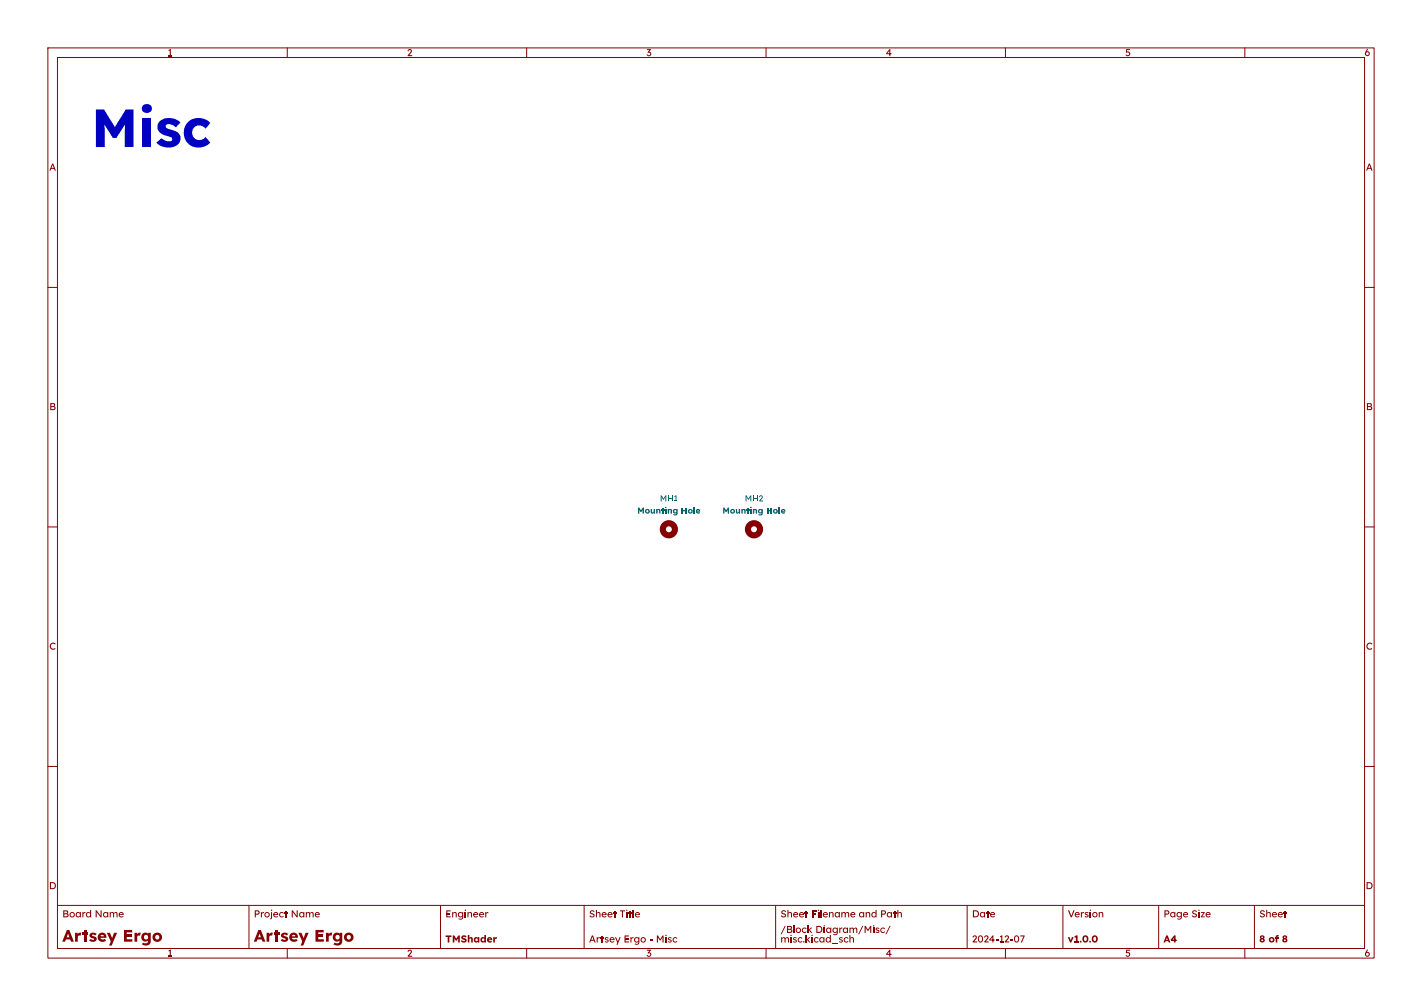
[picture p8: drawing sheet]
<svg xmlns="http://www.w3.org/2000/svg" width="297mm" height="210mm" viewBox="0 0 297 210" stroke-linecap="round" stroke-linejoin="round" font-family="sans-serif">
<path d="M10 10h277v190h-277zM12 12h273v186h-273zM60 10v2M110 10v2M160 10v2M210 10v2M260 10v2" fill="none" stroke="#840000" stroke-width=".21"/>
<path d="M235.2 10.3h.8v.2h-.6l-.1 .4a.45 .45 0 0 1 .7 0 .45 .45 0 0 1-.1 .7l-.6 .1-.2-.2 .1-.2a.33 .33 0 0 0 .5 .2 .33 .33 0 0 0 .1-.5 .33 .33 0 0 0-.5 0l-.2-.1z" fill="#840000"/>
<path d="M60 198v2M110 198v2M160 198v2M210 198v2M260 198v2" fill="none" stroke="#840000" stroke-width=".21"/>
<path d="M235.2 198.3h.8v.2h-.6l-.1 .4a.45 .45 0 0 1 .7 .1 .45 .45 0 0 1-.1 .6l-.6 .1-.2-.2 .1-.2a.33 .33 0 0 0 .5 .2 .33 .33 0 0 0 .1-.5 .33 .33 0 0 0-.5 0l-.2-.1z" fill="#840000"/>
<path d="M10 60h2M285 60h2M10 110h2M285 110h2M10 160h2M285 160h2M12 189h273" fill="none" stroke="#840000" stroke-width=".21"/>
<g fill="#840000">
<path d="M13.2 190l.9 .1 .2 .3-.2 .3a.42 .42 0 0 1 .2 .5 .42 .42 0 0 1-.5 .3h-.6v-.2h.7l.2-.2-.1-.2h-.6v.4h-.2v-.7h.7l.1-.2-.6-.1v.3h-.2z"/>
<path d="M14.7 190.5a.57 .57 0 0 1 .9 .2 .57 .57 0 0 1-.4 .8 .57 .57 0 0 1-.7-.5h.2a.34 .34 0 0 0 .5 .2 .34 .34 0 0 0 .1-.5 .34 .34 0 0 0-.6 .2l-.2 .1z"/>
<path d="M16 190.5l.3-.1 .4 .2v-.2h.2v1.1h-.2v-.2a.5 .5 0 0 1-.6 .2 .5 .5 0 0 1-.3-.5h.2a.34 .34 0 0 0 .5 .2 .34 .34 0 0 0 0-.5 .34 .34 0 0 0-.5 .2l-.2 .1z"/>
<path d="M17.2 190.4h.2v.4l.1-.3 .4-.1-.1 .2-.4 .2v.7h-.2z"/>
<path d="M18.1 190.5l.4-.1 .3 .1v-.5h.2v1.5h-.2v-.1a.51 .51 0 0 1-.6 .1 .51 .51 0 0 1-.3-.5h.3a.34 .34 0 0 0 .5 .2 .34 .34 0 0 0 0-.5 .34 .34 0 0 0-.5 .2l-.3 .1z"/>
<path d="M20 190h.2l.8 1.3v-1.3h.2v1.5h-.2l-.8-1.2v1.2h-.2z"/>
<path d="M21.7 190.5l.3-.1 .4 .2v-.2h.2v1.1h-.2v-.2a.5 .5 0 0 1-.6 .2 .5 .5 0 0 1-.3-.5h.2a.34 .34 0 0 0 .5 .2 .34 .34 0 0 0 .1-.5 .34 .34 0 0 0-.6 .2l-.2 .1z"/>
<path d="M22.9 190.4h.2v.3a.38 .38 0 0 1 .4-.3 .38 .38 0 0 1 .3 .3 .38 .38 0 0 1 .5-.3 .38 .38 0 0 1 .3 .4v.7h-.3v-.7l-.2-.2-.2 .1-.1 .8h-.2v-.8l-.3-.1-.2 .2v.7h-.2z"/>
<path d="M24.9 190.5a.53 .53 0 0 1 .7-.1 .53 .53 0 0 1 .2 .6h-.9v-.2l.7 .1a.36 .36 0 0 0-.5-.2 .36 .36 0 0 0-.1 .5 .36 .36 0 0 0 .5 .1l.2-.1 .1 .2a.59 .59 0 0 1-.8 0 .59 .59 0 0 1-.1-.9z"/>
</g>
<path d="M52 189v9" fill="none" stroke="#840000" stroke-width=".21"/>
<g fill="#840000">
<path d="M53.2 190h.6a.45 .45 0 0 1 .4 .5 .45 .45 0 0 1-.4 .4h-.4v.6h-.2v-.8h.7l.1-.2-.2-.2h-.4v.4h-.2z"/>
<path d="M54.5 190.4h.2v.4l.1-.3 .4-.1-.1 .2-.4 .2v.7h-.2z"/>
<path d="M55.4 190.5a.57 .57 0 0 1 .9 .2 .57 .57 0 0 1-.4 .8 .57 .57 0 0 1-.7-.5h.2a.34 .34 0 0 0 .6 .2 .34 .34 0 0 0 0-.6 .34 .34 0 0 0-.6 .3l-.2 .1z"/>
<path d="M56.6 190.4h.2v1.2l-.4 .3v-.1l.2-.2z"/>
<path d="M57.2 190.5a.53 .53 0 0 1 .6-.1 .53 .53 0 0 1 .3 .6h-.9v-.2l.7 .1a.36 .36 0 0 0-.5-.2 .36 .36 0 0 0-.1 .5 .36 .36 0 0 0 .5 .1l.2-.1 .1 .2a.59 .59 0 0 1-.9 0 .59 .59 0 0 1 0-.9z"/>
<path d="M58.5 190.5l.5-.1 .3 .2-.1 .2a.36 .36 0 0 0-.6-.1 .36 .36 0 0 0 0 .5 .36 .36 0 0 0 .6 0l.1 .1a.57 .57 0 0 1-.9 .1 .57 .57 0 0 1 .1-.9z"/>
<path d="M59.6 190.1h.2v1.4h-.2z"/>
<path d="M59.4 190.4h.7v.2h-.7z"/>
<path d="M60.9 190h.2l.9 1.3v-1.3h.2v1.5h-.2l-.9-1.2 .1 1.2h-.3z"/>
<path d="M62.6 190.5l.4-.1 .3 .2v-.2h.3v1.1h-.3v-.2a.5 .5 0 0 1-.5 .2 .5 .5 0 0 1-.3-.5h.2a.34 .34 0 0 0 .5 .2 .34 .34 0 0 0 0-.5 .34 .34 0 0 0-.5 .2l-.2 .1z"/>
<path d="M63.9 190.4h.2l-.1 .3a.38 .38 0 0 1 .4-.3 .38 .38 0 0 1 .4 .3 .38 .38 0 0 1 .4-.3 .38 .38 0 0 1 .3 .4v.7h-.2v-.7l-.2-.2-.3 .1v.8h-.2v-.8l-.3-.1-.2 .2v.7h-.2z"/>
<path d="M65.9 190.5a.53 .53 0 0 1 .6-.1 .53 .53 0 0 1 .3 .6h-.9l-.1-.2 .8 .1a.36 .36 0 0 0-.5-.2 .36 .36 0 0 0-.1 .5 .36 .36 0 0 0 .5 .1l.1-.1 .2 .2a.59 .59 0 0 1-.9 0 .59 .59 0 0 1 0-.9z"/>
<path d="M93.2 190h.9v.3h-.7v1h.7v.2h-.9z"/>
<path d="M93.3 190.6h.7v.3h-.7z"/>
<path d="M94.4 190.4h.3l-.1 .3a.4 .4 0 0 1 .5-.3 .4 .4 0 0 1 .3 .4v.7h-.2v-.8l-.3-.1-.2 .1v.8h-.3z"/>
<path d="M95.8 190.5l.4-.1 .3 .2v-.2h.3v1a.59 .59 0 0 1-.4 .6 .59 .59 0 0 1-.6-.1v-.2a.4 .4 0 0 0 .5 .1 .4 .4 0 0 0 .2-.5 .51 .51 0 0 1-.6 .2 .51 .51 0 0 1-.3-.5h.2a.35 .35 0 0 0 .6 .3 .35 .35 0 0 0 0-.6 .35 .35 0 0 0-.6 .2l-.2 .1z"/>
<path d="M97.1 190.4h.2v1.1h-.2z"/>
<path d="M97.6 190.4h.3l-.1 .3a.4 .4 0 0 1 .5-.3 .4 .4 0 0 1 .3 .4v.7h-.2v-.8l-.3-.1-.2 .1v.8h-.3z"/>
<path d="M99 190.5a.53 .53 0 0 1 .6-.1 .53 .53 0 0 1 .3 .6h-.9l-.1-.2 .8 .1a.36 .36 0 0 0-.5-.2 .36 .36 0 0 0-.2 .5 .36 .36 0 0 0 .6 .1l.1-.1 .1 .2a.59 .59 0 0 1-.8 0 .59 .59 0 0 1 0-.9z"/>
<path d="M100.2 190.5a.53 .53 0 0 1 .6-.1 .53 .53 0 0 1 .3 .6h-.9v-.2l.7 .1a.36 .36 0 0 0-.5-.2 .36 .36 0 0 0-.1 .5 .36 .36 0 0 0 .5 .1l.2-.1 .1 .2a.59 .59 0 0 1-.9 0 .59 .59 0 0 1 0-.9z"/>
<path d="M101.3 190.4h.3v.4l.1-.3 .3-.1v.2l-.4 .2v.7h-.3z"/>
<path d="M103 195.6h.3l.1 .4v-.3l.4-.1-.1 .4-.3 .1v.7h-.4z"/>
<circle cx="56.7" cy="190" r=".14"/>
<circle cx="97.2" cy="190" r=".14"/>
</g>
<path d="M92 189v9M122 189v9M162 189v9" fill="none" stroke="#840000" stroke-width=".21"/>
<g fill="#840000">
<path d="M123.3 190.1a.61 .61 0 0 1 .9 .2l-.2 .1a.28 .28 0 0 0-.3-.2 .28 .28 0 0 0-.2 .4 .51 .51 0 0 1 .7 .7 .51 .51 0 0 1-.9 .1l-.2-.2 .2-.1a.31 .31 0 0 0 .3 .3 .31 .31 0 0 0 .3-.5 .51 .51 0 0 1-.6-.2 .51 .51 0 0 1 0-.6z"/>
<path d="M124.5 190h.2l-.1 .7a.4 .4 0 0 1 .5-.3 .4 .4 0 0 1 .3 .4v.7h-.2v-.8l-.2-.1-.3 .1v.8h-.2z"/>
<path d="M125.8 190.5a.53 .53 0 0 1 .6-.1 .53 .53 0 0 1 .3 .6h-.9v-.2l.7 .1a.36 .36 0 0 0-.5-.2 .36 .36 0 0 0-.1 .5 .36 .36 0 0 0 .5 .1l.2-.1 .1 .2a.59 .59 0 0 1-.9 0 .59 .59 0 0 1 0-.9z"/>
<path d="M127 190.5a.53 .53 0 0 1 .7-.1 .53 .53 0 0 1 .2 .6h-.9v-.2l.7 .1a.36 .36 0 0 0-.5-.2 .36 .36 0 0 0-.1 .5 .36 .36 0 0 0 .5 .1l.2-.1 .1 .2a.59 .59 0 0 1-.8 0 .59 .59 0 0 1-.1-.9z"/>
<path d="M128.3 190.1h.2v1.4h-.2z"/>
<path d="M128.1 190.4h.7v.2h-.7z"/>
<path d="M129.5 190h1v.3h-.4v1.2h-.2v-1.2h-.4z"/>
<path d="M130.8 190.4h.2v1.1h-.2z"/>
<path d="M131.5 190.1h.2v1.4h-.2z"/>
<path d="M131.3 190.4h.7v.2h-.7z"/>
<path d="M132.2 190h.2v1.5h-.2z"/>
<path d="M132.8 190.5a.53 .53 0 0 1 .6-.1 .53 .53 0 0 1 .3 .6h-.9l-.1-.2 .7 .1a.36 .36 0 0 0-.5-.2 .36 .36 0 0 0-.1 .5 .36 .36 0 0 0 .6 .1l.1-.1 .1 .2a.59 .59 0 0 1-.8 0 .59 .59 0 0 1 0-.9z"/>
<path d="M177.4 195.2h.2v.7a.4 .4 0 0 1 .5-.3 .4 .4 0 0 1 .3 .5v.7h-.3v-.9l-.2-.1-.3 .2v.8h-.2z"/>
<path d="M163.3 190.1a.61 .61 0 0 1 .9 .2l-.2 .1a.28 .28 0 0 0-.3-.2 .28 .28 0 0 0-.2 .4 .51 .51 0 0 1 .7 .7 .51 .51 0 0 1-.9 .1l-.2-.2 .2-.1a.31 .31 0 0 0 .3 .3 .31 .31 0 0 0 .3-.5 .51 .51 0 0 1-.6-.2 .51 .51 0 0 1 0-.6z"/>
<path d="M164.5 190h.2l-.1 .7a.4 .4 0 0 1 .5-.3 .4 .4 0 0 1 .3 .4v.7h-.2v-.8l-.2-.1-.3 .1v.8h-.2z"/>
<path d="M165.8 190.5a.53 .53 0 0 1 .6-.1 .53 .53 0 0 1 .3 .6h-.9v-.2l.7 .1a.36 .36 0 0 0-.5-.2 .36 .36 0 0 0-.1 .5 .36 .36 0 0 0 .5 .1l.2-.1 .1 .2a.59 .59 0 0 1-.9 0 .59 .59 0 0 1 0-.9z"/>
<path d="M167 190.5a.53 .53 0 0 1 .7-.1 .53 .53 0 0 1 .2 .6h-.9v-.2l.7 .1a.36 .36 0 0 0-.5-.2 .36 .36 0 0 0-.1 .5 .36 .36 0 0 0 .5 .1l.2-.1 .1 .2a.59 .59 0 0 1-.8 0 .59 .59 0 0 1-.1-.9z"/>
<path d="M168.3 190.1h.2v1.4h-.2z"/>
<path d="M168.1 190.4h.7v.2h-.7z"/>
<path d="M169.6 190h.2v1.5h-.2z"/>
<path d="M169.7 190.7h.8v.2h-.8z"/>
<path d="M169.7 190h.9v.3h-.9z"/>
<path d="M170.9 190.4h.2v1.1h-.2z"/>
<path d="M171.4 190h.2v1.5h-.2z"/>
<path d="M172 190.5a.53 .53 0 0 1 .6-.1 .53 .53 0 0 1 .3 .6h-.9v-.2l.7 .1a.36 .36 0 0 0-.5-.2 .36 .36 0 0 0-.1 .5 .36 .36 0 0 0 .5 .1l.2-.1 .1 .2a.59 .59 0 0 1-.9 0 .59 .59 0 0 1 0-.9z"/>
<path d="M173.1 190.4h.3l-.1 .3a.4 .4 0 0 1 .5-.3 .4 .4 0 0 1 .3 .4v.7h-.2v-.8l-.2-.1-.3 .1v.8h-.3z"/>
<path d="M174.5 190.5l.3-.1 .4 .2v-.2h.2v1.1h-.2v-.2a.5 .5 0 0 1-.6 .2 .5 .5 0 0 1-.3-.5h.2a.33 .33 0 0 0 .5 .2 .33 .33 0 0 0 .1-.5 .33 .33 0 0 0-.6 .2l-.2 .1z"/>
<path d="M175.7 190.4h.2v.3a.38 .38 0 0 1 .4-.3 .38 .38 0 0 1 .3 .3 .37 .37 0 0 1 .5-.3 .37 .37 0 0 1 .3 .4v.7h-.3v-.7l-.2-.2-.2 .1v.8h-.3v-.8l-.3-.1-.2 .2v.7h-.2z"/>
<path d="M177.7 190.5a.53 .53 0 0 1 .7-.1 .53 .53 0 0 1 .3 .6h-1v-.2l.7 .1a.36 .36 0 0 0-.5-.2 .36 .36 0 0 0-.1 .5 .36 .36 0 0 0 .5 .1l.2-.1 .1 .2a.59 .59 0 0 1-.8 0 .59 .59 0 0 1-.1-.9z"/>
<path d="M179.6 190.5l.3-.1 .4 .2v-.2h.2v1.1h-.2v-.2a.5 .5 0 0 1-.6 .2 .5 .5 0 0 1-.3-.5h.2a.34 .34 0 0 0 .5 .2 .34 .34 0 0 0 0-.5 .34 .34 0 0 0-.5 .2l-.2 .1z"/>
<path d="M180.8 190.4h.2v.3a.4 .4 0 0 1 .5-.3 .4 .4 0 0 1 .3 .4v.7h-.3v-.8l-.2-.1-.3 .1v.8h-.2z"/>
<path d="M182.1 190.5l.4-.1 .4 .1v-.5h.2v1.5h-.2v-.1a.51 .51 0 0 1-.6 .1 .51 .51 0 0 1-.3-.5h.2a.34 .34 0 0 0 .5 .2 .34 .34 0 0 0 0-.5 .34 .34 0 0 0-.5 .2l-.2 .1z"/>
<path d="M184 190h.6a.45 .45 0 0 1 .5 .5 .45 .45 0 0 1-.5 .4h-.3v.6h-.3v-.8h.7l.1-.2-.1-.2h-.4v.4h-.3z"/>
<path d="M185.4 190.5l.3-.1 .4 .2v-.2h.2v1.1h-.2v-.2a.5 .5 0 0 1-.6 .2 .5 .5 0 0 1-.3-.5h.2a.34 .34 0 0 0 .5 .2 .34 .34 0 0 0 .1-.5 .34 .34 0 0 0-.6 .2l-.2 .1z"/>
<path d="M186.7 190.1h.3v1.4h-.3z"/>
<path d="M186.5 190.4h.7v.2h-.7z"/>
<path d="M187.4 190h.2v.7a.4 .4 0 0 1 .5-.3 .4 .4 0 0 1 .3 .4v.7h-.2l-.1-.8-.2-.1-.2 .1-.1 .8h-.2z"/>
<path d="M168.9 194.2l.5-.6h.3l-.8 .8z"/>
<path d="M169 194.3l.1-.2 .6 .7h-.3z"/>
<path d="M184 193.8l.6-.2 .2 .2-.1 .2a.36 .36 0 0 0-.5-.1 .36 .36 0 0 0 0 .6 .36 .36 0 0 0 .5-.1l.1 .2a.57 .57 0 0 1-.8 0 .57 .57 0 0 1 0-.8z"/>
<path d="M185.8 193.3h.2l-.9 1.7h-.2z"/>
<circle cx="130.9" cy="190" r=".14"/>
<circle cx="171" cy="190" r=".14"/>
</g>
<path d="M202 189v9" fill="none" stroke="#840000" stroke-width=".21"/>
<g fill="#840000">
<path d="M203.2 190h.6a.74 .74 0 0 1 .7 .8 .74 .74 0 0 1-.7 .7h-.6v-.2h.6a.52 .52 0 0 0 .4-.5 .52 .52 0 0 0-.4-.6h-.4v1.1h-.2z"/>
<path d="M204.8 190.5l.4-.1 .3 .2v-.2h.2v1.1h-.2v-.2a.5 .5 0 0 1-.6 .2 .5 .5 0 0 1-.2-.6h.2a.34 .34 0 0 0 .5 .3 .34 .34 0 0 0 0-.5 .34 .34 0 0 0-.5 .2h-.2z"/>
<path d="M206.2 190.1h.2v1.4h-.2z"/>
<path d="M206 190.4h.7v.2h-.7z"/>
<path d="M206.9 190.5a.53 .53 0 0 1 .7-.1 .53 .53 0 0 1 .2 .6h-.9v-.2l.7 .1a.36 .36 0 0 0-.5-.2 .36 .36 0 0 0-.1 .5 .36 .36 0 0 0 .5 .1l.2-.1 .1 .2a.59 .59 0 0 1-.8 0 .59 .59 0 0 1-.1-.9z"/>
</g>
<path d="M222 189v9M242 189v9" fill="none" stroke="#840000" stroke-width=".21"/>
<g fill="#840000">
<path d="M223.1 190h.2l.4 1.3 .5-1.3h.3l-.6 1.5h-.3z"/>
<path d="M224.6 190.5a.53 .53 0 0 1 .6-.1 .53 .53 0 0 1 .3 .6h-.9v-.2l.7 .1a.36 .36 0 0 0-.5-.2 .36 .36 0 0 0-.1 .5 .36 .36 0 0 0 .5 .1l.2-.1 .1 .2a.59 .59 0 0 1-.9 0 .59 .59 0 0 1 0-.9z"/>
<path d="M225.8 190.4h.2v.3l.1-.2 .3-.1v.2l-.4 .2v.7h-.2z"/>
<path d="M226.6 190.5l.4-.1 .4 .2h-.2a.2 .2 0 0 0-.3-.1 .2 .2 0 0 0-.1 .3 .2 .2 0 0 0 .3 .1 .39 .39 0 0 1 .1 .6 .39 .39 0 0 1-.6-.1l.1-.2 .3 .1 .2-.1a.58 .58 0 0 1-.6-.7z"/>
<path d="M227.6 190.4h.3v1.1h-.3z"/>
<path d="M228.3 190.5a.57 .57 0 0 1 .9 .2 .57 .57 0 0 1-.4 .8 .57 .57 0 0 1-.7-.6h.2a.34 .34 0 0 0 .6 .3 .34 .34 0 0 0 0-.6 .34 .34 0 0 0-.6 .3h-.2z"/>
<path d="M229.5 190.4h.2v.2a.4 .4 0 0 1 .4-.2 .4 .4 0 0 1 .3 .4v.7h-.2v-.8l-.2-.1-.3 .1v.8h-.2z"/>
<circle cx="227.7" cy="190" r=".14"/>
</g>
<path d="M262 189v9" fill="none" stroke="#840000" stroke-width=".21"/>
<g fill="#840000">
<path d="M243.2 190h.6a.45 .45 0 0 1 .4 .5 .45 .45 0 0 1-.4 .4h-.4v.6h-.2v-.8h.7l.1-.2-.2-.2-.4-.1v.5h-.2z"/>
<path d="M244.6 190.5l.3-.1 .4 .2v-.2h.2v1.1h-.2v-.2a.5 .5 0 0 1-.6 .2 .5 .5 0 0 1-.3-.6h.2a.34 .34 0 0 0 .5 .3 .34 .34 0 0 0 0-.5 .34 .34 0 0 0-.5 .2h-.2z"/>
<path d="M245.9 190.5l.4-.1 .3 .1v-.1h.3v1a.59 .59 0 0 1-.4 .6 .59 .59 0 0 1-.6-.1v-.2a.4 .4 0 0 0 .5 .1 .4 .4 0 0 0 .2-.5 .51 .51 0 0 1-.6 .2 .51 .51 0 0 1-.3-.6h.2a.35 .35 0 0 0 .6 .3 .35 .35 0 0 0 0-.6 .35 .35 0 0 0-.6 .3h-.2z"/>
<path d="M247.2 190.5a.53 .53 0 0 1 .7-.1 .53 .53 0 0 1 .2 .6h-.9v-.2l.7 .1a.36 .36 0 0 0-.5-.2 .36 .36 0 0 0-.1 .5 .36 .36 0 0 0 .5 .1l.2-.1 .1 .2a.59 .59 0 0 1-.8 0 .59 .59 0 0 1-.1-.9z"/>
<path d="M249.1 190.1a.61 .61 0 0 1 .9 .2l-.2 .1a.28 .28 0 0 0-.3-.2 .28 .28 0 0 0-.1 .4 .51 .51 0 0 1 .6 .7 .51 .51 0 0 1-.9 .1l-.2-.2 .2-.1a.31 .31 0 0 0 .3 .3 .31 .31 0 0 0 .3-.5 .51 .51 0 0 1-.6-.2 .51 .51 0 0 1 0-.6z"/>
<path d="M250.3 190.4h.2v1.1h-.2z"/>
<path d="M250.8 190.4h.8l-.5 .9h.5v.2h-.8l.6-.9h-.6z"/>
<path d="M252 190.5a.53 .53 0 0 1 .6-.1 .53 .53 0 0 1 .3 .6h-.9l-.1-.2 .7 .1a.36 .36 0 0 0-.5-.2 .36 .36 0 0 0-.1 .5 .36 .36 0 0 0 .5 .1l.2-.1 .1 .2a.59 .59 0 0 1-.8 0 .59 .59 0 0 1 0-.9z"/>
<path d="M263.3 190.1a.61 .61 0 0 1 .9 .2l-.2 .1a.28 .28 0 0 0-.3-.2 .28 .28 0 0 0-.2 .4 .51 .51 0 0 1 .7 .7 .51 .51 0 0 1-.9 .1l-.2-.2 .2-.1a.31 .31 0 0 0 .3 .3 .31 .31 0 0 0 .3-.5 .52 .52 0 0 1-.6-.2 .52 .52 0 0 1 0-.6z"/>
<path d="M264.5 189.9h.2l-.1 .7a.4 .4 0 0 1 .5-.2 .4 .4 0 0 1 .3 .4v.7h-.2v-.8l-.2-.1-.3 .1v.8h-.2z"/>
<path d="M265.8 190.5a.53 .53 0 0 1 .6-.1 .53 .53 0 0 1 .3 .6h-.9v-.2l.7 .1a.36 .36 0 0 0-.5-.2 .36 .36 0 0 0-.1 .5 .36 .36 0 0 0 .5 .1l.2-.1 .1 .2a.59 .59 0 0 1-.9 0 .59 .59 0 0 1 0-.9z"/>
<path d="M267 190.5a.53 .53 0 0 1 .7-.1 .53 .53 0 0 1 .2 .6h-.9v-.2l.7 .1a.36 .36 0 0 0-.5-.2 .36 .36 0 0 0-.1 .5 .36 .36 0 0 0 .5 .1l.2-.1 .1 .2a.59 .59 0 0 1-.8 0 .59 .59 0 0 1-.1-.9z"/>
<path d="M268.3 190.1h.2v1.4h-.2z"/>
<path d="M268.1 190.4h.7v.2h-.7z"/>
<circle cx="250.4" cy="190" r=".14"/>
</g>
<circle cx="157.5" cy="110.5" r="1.27" fill="none" stroke="#840000" stroke-width="1.3"/>
<g fill="#006464">
<path d="M162.7 105.9h.2v1.3h-.2z"/>
<circle cx="156.8" cy="105.9" r=".16"/>
</g>
<circle cx="139.7" cy="110.5" r="1.27" fill="none" stroke="#840000" stroke-width="1.3"/>
<g fill="#006464">
<path d="M144.9 105.9h.3v1.3h-.3z"/>
<circle cx="139" cy="105.9" r=".16"/>
</g>
<g fill="#0000c2">
<path d="M20 22.9h1.7l2.9 4.6h-1.2l2.9-4.6h1.6v7.8h-1.9l.1-3.7 .2-2.2 .2 .6-2.2 3.4h-.7l-2.2-3.4 .3-.6 .2 2v3.9h-1.9z"/>
<path d="M29.8 24.8h1.8v5.9h-1.8z"/>
<path d="M29.9 22a1.07 1.07 0 0 1 1.3-.2 1.07 1.07 0 0 1 .5 1.2 1.04 1.04 0 0 1-1.5 .5 1.04 1.04 0 0 1-.3-1.5z"/>
<path d="M33.3 25.4a3.4 3.4 0 0 1 4.4 .1l-.9 1.1a1.7 1.7 0 0 0-2.2-.4v.2a2.16 2.16 0 0 0 1.6 .8 1.75 1.75 0 0 1 1.5 1.8 1.75 1.75 0 0 1-1.6 1.7 3.6 3.6 0 0 1-3.4-.9l1-1a1.74 1.74 0 0 0 2.3 .4 .72 .72 0 0 0-.9-.8 2.19 2.19 0 0 1-2.2-2.3z"/>
<path d="M39.3 25.5a3.3 3.3 0 0 1 4.6 .2l-1 1.2a1.54 1.54 0 0 0-2.2-.3 1.54 1.54 0 0 0 0 2.3 1.54 1.54 0 0 0 2.2-.3l1 1.2a3.2 3.2 0 0 1-4.5 .2 3.2 3.2 0 0 1-.1-4.5z"/>
</g>
<g font-size="3.5" fill="#840000">
<text x="13" y="197">Artsey Ergo</text>
<text x="53" y="197">Artsey Ergo</text>
</g>
<g font-size="2.1" fill="#840000">
<text x="35" y="12.4">1</text>
<text x="85" y="12.4">2</text>
<text x="135" y="12.4">3</text>
<text x="185" y="12.4">4</text>
<text x="285" y="12.4">6</text>
<text x="10.3" y="36.3">A</text>
<text x="285.3" y="36.3">A</text>
<text x="10.3" y="86.3">B</text>
<text x="285.3" y="86.3">B</text>
<text x="10.3" y="136.3">C</text>
<text x="285.3" y="136.3">C</text>
<text x="10.2" y="186.3">D</text>
<text x="285.2" y="186.3">D</text>
<text x="93" y="197">TMShader</text>
<text x="123" y="197">Artsey Ergo - Misc</text>
<text x="163" y="197">misc.kicad_sch</text>
<text x="163" y="195">/Block</text>
<text x="170.3" y="195">Diagram/Misc/</text>
<text x="203" y="197">2024-12-07</text>
<text x="223" y="197">v1.0.0</text>
<text x="243" y="197">A4</text>
<text x="263" y="197">8 of 8</text>
<text x="35" y="200.4">1</text>
<text x="85" y="200.4">2</text>
<text x="135" y="200.4">3</text>
<text x="185" y="200.4">4</text>
<text x="285" y="200.4">6</text>
</g>
<g font-size="1.8" fill="#006464">
<text x="133.1" y="107.8">Mounting Hole</text>
<text x="137.8" y="105.3">MH1</text>
<text x="150.9" y="107.8">Mounting Hole</text>
<text x="155.5" y="105.3">MH2</text>
</g>
</svg>
